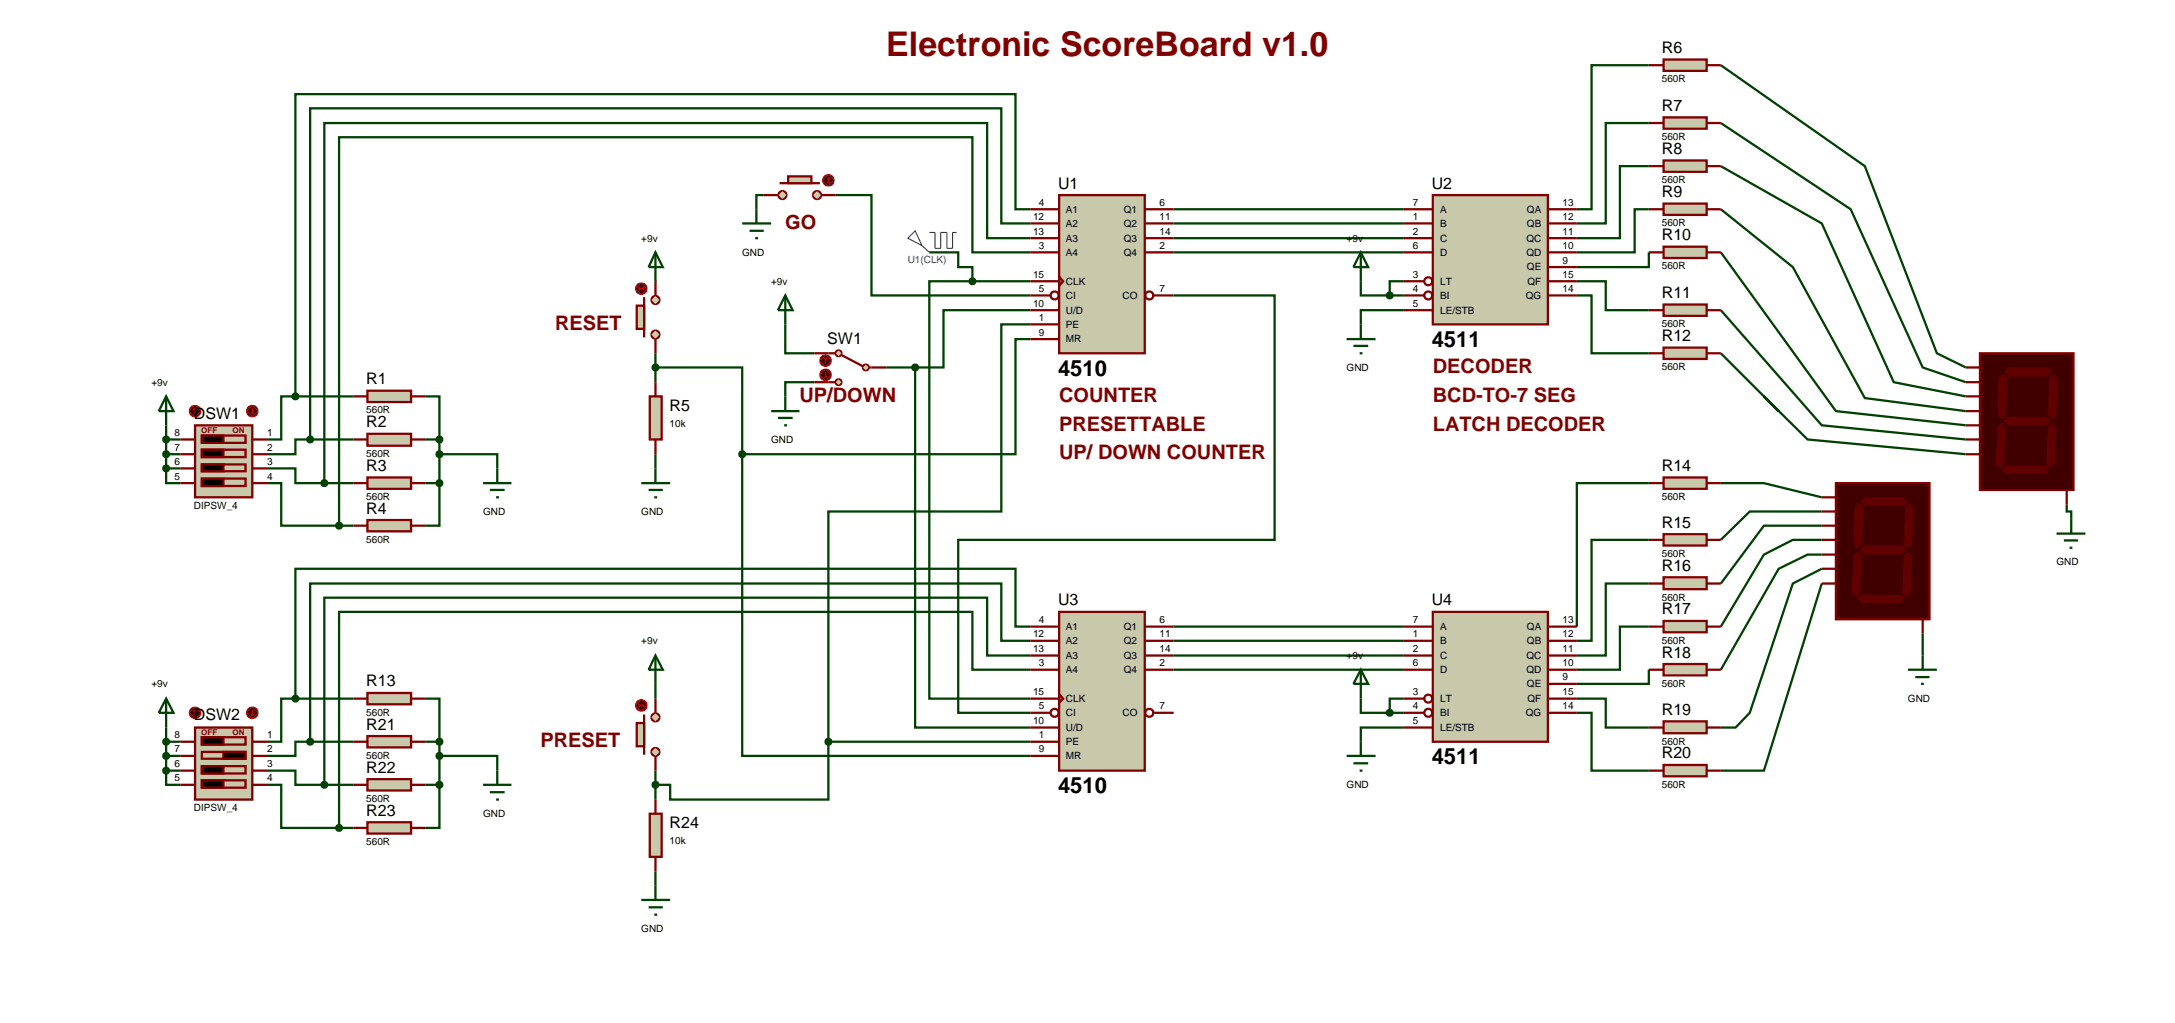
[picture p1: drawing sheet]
<svg xmlns="http://www.w3.org/2000/svg" width="384mm" height="180mm" viewBox="0 0 384 180" stroke-linecap="round" stroke-linejoin="round" font-family="sans-serif">
<g fill="none" stroke="#004000" stroke-width=".4">
<path d="M290.8 11.5h-10.1v25.4h-2.6M303.5 11.5l25.4 17.8 12.7 33 5.1 2.5M134.7 34.4h-1.3v2.5M147.4 34.4h6.3v17.7h28M181.7 36.9h-2.6v-20.3h-127v53.3M181.7 39.4h-5.1v-20.3h-121.9v58.4M207 36.9h40.6M207 39.4h40.6M290.8 21.7h-7.6v17.7h-5.1M290.8 29.3h-5.1v12.7h-7.6M290.8 36.9h-2.5v7.6h-10.2M303.5 21.7l22.9 15.2 12.7 27.9 7.6 2.6"/>
<path d="M303.5 29.3l17.8 10.1 12.7 28 12.7 2.5M303.5 36.9l12.7 10.2 12.7 23.1 17.8 2.3M138.5 57.2v5.1h5.1M163.9 44.5h5.1v2.6h2.5v2.5M171.5 49.6h-7.6v73.6h17.8M171.5 49.6h10.2M181.7 59.8h-2.6v20.3h-48.2M181.7 54.7h-15.3v10.1h-5M181.7 42h-7.6v-20.3h-116.9v63.5M181.7 44.5h-10.2v-20.3h-111.7v68.5M181.7 57.2h-5.1v33h-30.5v40.6M207 52.1h17.8v43.1h-55.8v30.5h12.7"/>
<path d="M207 42h40.6M207 44.5h40.6M240 49.6v2.5h5.1M245.1 52.1h2.5M247.6 49.6h-2.5v2.5M247.6 54.7h-7.6v2.5M278.1 49.6h5.1v5.1h7.6M278.1 52.1h2.6v10.2h10.1M290.8 44.5v2.6h-12.7M303.5 44.5l20.3 28 22.9 2.5M303.5 54.7l17.8 20.3 25.4 2.5M29.3 77.5h2.5"/>
<path d="M29.3 75v7.6M52.1 69.9h-2.5v7.6h-2.5M52.1 69.9h10.2M54.7 77.5h-2.6v2.6h-5M54.7 77.5h7.6M75 69.9h2.5v7.6M75 77.5h2.5M77.5 77.5v7.7M115.6 64.8h15.3v15.3M115.6 62.3v5.1M143.6 67.4h-5.1v2.5M156.3 64.8h5.1"/>
<path d="M161.4 64.8v63.5h20.3M303.5 62.3l15.3 15.2 27.9 2.6M29.3 82.6v2.6h2.5M29.3 80.1h2.5M29.3 82.6h2.5M47.1 82.6h5v2.6h5.1M47.1 85.2h2.5v7.5h10.2M57.2 85.2h5.1M59.8 92.7h2.5M75 85.2h2.5M77.5 85.2v7.5h-2.5M77.5 80.1h10.2v2.5"/>
<path d="M115.6 80.1v2.5M130.9 80.1v53.2h50.8M290.8 85.2h-12.7v25.3M290.8 95.2h-10.1v17.8h-2.6M303.5 85.2h7.6l10.2 2.5M321.3 90.2h-12.7l-5.1 5M321.3 92.7h-10.2l-7.6 10.2M321.3 95.2h-5.1l-5.1 2.6-7.6 12.7M321.3 97.8h-2.5l-5.1 2.5-10.2 17.8M364.5 89v1.2h.8v1.3M181.7 110.5h-2.6v-10.2h-127v22.9M181.7 113h-5.1v-10.1h-121.9v27.9"/>
<path d="M181.7 118.1h-10.2v-10.2h-111.7v38.1M181.7 115.6h-7.6v-10.2h-116.9v33M207 110.5h40.6M207 113h40.6M207 115.6h40.6M207 118.1h40.6M290.8 102.9h-7.6v12.7h-5.1M290.8 110.5h-5.1v7.6h-7.6M290.8 118.1v2.5h-12.7M321.3 100.3l-5.1 2.6-7.6 22.8-2.5 2.6h-2.6M321.3 102.9l-10.2 33h-7.6M339.1 111.7v3.9"/>
<path d="M29.3 135.9v2.5h2.5M29.3 128.3v7.6M29.3 130.8h2.5M29.3 133.3h2.5M29.3 135.9h2.5M47.1 138.4h2.5v7.6h10.2M47.1 135.9h5v2.5h5.1M52.1 123.2h-2.5v7.6h-2.5M52.1 123.2h10.2M54.7 130.8h-2.6v2.5h-5M54.7 130.8h7.6M57.2 138.4h5.1"/>
<path d="M75 123.2h2.5v7.6M75 130.8h2.5M75 138.4h2.5M77.5 138.4v7.6h-2.5M77.5 133.3h10.2v2.6M77.5 130.8v7.6M115.6 120.6v2.6M115.6 135.9v5.1M146.1 130.8v10.2h-27.9v-2.6h-2.6M146.1 130.8h35.6M240 123.2v2.5h5.1M245.1 125.7h2.5"/>
<path d="M247.6 123.2h-2.5v2.5M247.6 128.3h-7.6v2.5M278.1 123.2h5.1v5.1h7.6M278.1 125.7h2.6v10.2h10.1M59.8 146h2.5M115.6 153.7v2.5"/>
</g>
<path d="M186.8 34.4h15.1v27.9h-15.1z" fill="#c8c8aa" stroke="#800000" stroke-width=".4"/>
<g fill="none" stroke="#800000" stroke-width=".4">
<path d="M181.7 36.9h5.1M181.7 39.4h5.1M201.9 36.9h5.1M201.9 39.4h5.1M181.7 42h5.1M181.7 44.5h5.1M181.7 49.6h5.1M181.7 52.1h3.5M181.7 54.7h5.1M181.7 57.2h5.1M181.7 59.8h5.1M186.8 48.8l.7 .8-.7 .8z"/>
<path d="M201.9 42h5.1M201.9 44.5h5.1M203.4 52.1h3.6"/>
<circle cx="186" cy="52.1" r=".7"/>
<circle cx="202.7" cy="52.1" r=".7"/>
</g>
<path d="M34.4 75h10.1v12.7h-10.1z" fill="#c8c8aa" stroke="#800000" stroke-width=".4"/>
<path d="M31.8 77.5h2.6M35.6 76.8h7.7v1.3h-7.7zM35.6 79.3h7.7v1.3h-7.7zM44.5 77.5h2.6M31.8 80.1h2.6M31.8 82.6h2.6M31.8 85.2h2.6M35.6 81.9h7.7v1.2h-7.7zM35.6 84.4h7.7v1.3h-7.7zM44.5 80.1h2.6M44.5 82.6h2.6M44.5 85.2h2.6" fill="none" stroke="#800000" stroke-width=".4"/>
<path d="M35.6 76.8h3.8v1.3h-3.8zM35.6 79.3h3.8v1.3h-3.8zM35.6 81.9h3.8v1.2h-3.8zM35.6 84.4h3.8v1.3h-3.8z" fill="#000" stroke="#800000" stroke-width=".4"/>
<path d="M33.7 71.8l.7-.3-1 1zM34.4 71.5a.94 .94 0 0 1 1 1zM35.4 72.5a.94 .94 0 0 1-1 1zM33.4 72.5l1 1a.94 .94 0 0 1-1-1z" fill="#400000" stroke="#f00" stroke-width=".2"/>
<path d="M33.4 72.5l1-1 1 1-1 1z" fill="#400000"/>
<path d="M34.4 72l-.3 .2M34.4 72l.2 .2M34.4 72v1" fill="none" stroke="#f00" stroke-width=".2"/>
<path d="M43.8 71.8l.7-.3-1 1zM44.5 71.5a.94 .94 0 0 1 1 1zM45.5 72.5a.94 .94 0 0 1-1 1zM43.5 72.5l1 1a.94 .94 0 0 1-1-1z" fill="#400000" stroke="#f00" stroke-width=".2"/>
<path d="M43.5 72.5l1-1 1 1-1 1z" fill="#400000"/>
<path d="M44.3 72.7l.2 .3M44.5 72v1M44.8 72.7l-.3 .3" fill="none" stroke="#f00" stroke-width=".2"/>
<path d="M64.8 68.9h7.7v2h-7.7z" fill="#c8c8aa" stroke="#800000" stroke-width=".4"/>
<path d="M62.3 69.9h2.5M72.5 69.9h2.5" fill="none" stroke="#800000" stroke-width=".4"/>
<path d="M64.8 76.5h7.7v2.1h-7.7z" fill="#c8c8aa" stroke="#800000" stroke-width=".4"/>
<path d="M62.3 77.5h2.5M72.5 77.5h2.5" fill="none" stroke="#800000" stroke-width=".4"/>
<path d="M64.8 84.2h7.7v2h-7.7z" fill="#c8c8aa" stroke="#800000" stroke-width=".4"/>
<path d="M62.3 85.2h2.5M72.5 85.2h2.5" fill="none" stroke="#800000" stroke-width=".4"/>
<path d="M64.8 91.7h7.7v2h-7.7z" fill="#c8c8aa" stroke="#800000" stroke-width=".4"/>
<path d="M62.3 92.7h2.5M72.5 92.7h2.5" fill="none" stroke="#800000" stroke-width=".4"/>
<path d="M77.1 77.2l.4-.2-.5 .5zM77.5 77l.4 .2 .1 .3zM77.5 78l.5-.5-.1 .3zM77 77.5l.5 .5-.4-.2z" fill="#004000" stroke="#004000" stroke-width=".4"/>
<path d="M77 77.5l.5-.5 .5 .5-.5 .5z" fill="#004000"/>
<path d="M77.2 84.8l.3-.1-.5 .5zM77.5 84.7l.4 .2 .1 .3zM77.5 85.7l.5-.5-.1 .3zM77 85.2l.5 .5-.4-.2z" fill="#004000" stroke="#004000" stroke-width=".4"/>
<path d="M77.5 84.7l.5 .5-.5 .5-.5-.5z" fill="#004000"/>
<path d="M85.2 85.2h5M86.4 86.4h2.6M87.5 87.7h.5M87.7 82.6v2.6" fill="none" stroke="#004000" stroke-width=".4"/>
<path d="M77.1 79.8l.4-.2-.5 .5zM77.5 79.6l.4 .2 .1 .3zM77.5 80.6l.5-.5-.1 .3zM77 80.1l.5 .5-.4-.2z" fill="#004000" stroke="#004000" stroke-width=".4"/>
<path d="M77 80.1l.5-.5 .5 .5-.5 .5z" fill="#004000"/>
<path d="M152.4 64.4l.3-.1-.5 .5zM152.7 64.3l.3 .1 .2 .4zM152.7 65.3l.5-.5-.2 .4zM152.2 64.8l.5 .5-.4-.2z" fill="#c8c8aa" stroke="#800000" stroke-width=".4"/>
<path d="M152.2 64.8l.5-.5 .5 .5-.5 .5z" fill="#c8c8aa"/>
<path d="M153.2 64.8h.5" fill="none" stroke="#800000" stroke-width=".4"/>
<path d="M147.5 67.1l.4-.2-.5 .5zM147.9 66.9l.4 .2 .1 .3zM147.9 67.9l.5-.5-.1 .3zM147.4 67.4l.5 .5-.4-.2z" fill="#c8c8aa" stroke="#800000" stroke-width=".4"/>
<path d="M147.4 67.4l.5-.5 .5 .5-.5 .5z" fill="#c8c8aa"/>
<path d="M146.1 67.4h1.3M148.4 62.6l3.8 2" fill="none" stroke="#800000" stroke-width=".4"/>
<path d="M147.5 62l.4-.2-.5 .5zM147.9 61.8l.4 .2 .1 .3zM148.4 62.3l-.1 .3-.4 .2zM147.4 62.3l.5 .5-.4-.2z" fill="#c8c8aa" stroke="#800000" stroke-width=".4"/>
<path d="M147.4 62.3l.5-.5 .5 .5-.5 .5z" fill="#c8c8aa"/>
<path d="M143.6 62.3h3.8M143.6 67.4h2.5M153.7 64.8h2.6" fill="none" stroke="#800000" stroke-width=".4"/>
<path d="M144.9 62.9l.7-.3-1 1zM145.6 62.6a.94 .94 0 0 1 1 1zM146.6 63.6a.94 .94 0 0 1-1 1zM144.6 63.6l1 1a.94 .94 0 0 1-1-1z" fill="#400000" stroke="#f00" stroke-width=".2"/>
<path d="M144.6 63.6l1-1 1 1-1 1z" fill="#400000"/>
<path d="M145.6 63.1l.3 .2M145.6 63.1l-.2 .2M145.6 63.1v1" fill="none" stroke="#f00" stroke-width=".2"/>
<path d="M144.9 65.4l.7-.3-1 1zM145.6 65.1a.94 .94 0 0 1 1 1zM146.6 66.1a.94 .94 0 0 1-1 1zM144.6 66.1l1 1a.94 .94 0 0 1-1-1z" fill="#400000" stroke="#f00" stroke-width=".2"/>
<path d="M145.6 65.1l1 1-1 1-1-1z" fill="#400000"/>
<path d="M145.4 66.4l.2 .2M145.6 65.6v1M145.9 66.4l-.3 .2" fill="none" stroke="#f00" stroke-width=".2"/>
<path d="M29.3 69.9l1.3 2.6h-2.6zM29.3 69.9v5.1" fill="none" stroke="#004000" stroke-width=".4"/>
<path d="M28.9 79.8l.4-.2-.5 .5zM29.3 79.6l.3 .1 .2 .4zM29.3 80.6l.5-.5-.2 .4zM28.8 80.1l.5 .5-.4-.2z" fill="#004000" stroke="#004000" stroke-width=".4"/>
<path d="M28.8 80.1l.5-.5 .5 .5-.5 .5z" fill="#004000"/>
<path d="M29 82.2l.3-.1-.5 .5zM29.3 82.1l.3 .1 .2 .4zM29.3 83.1l.5-.5-.2 .4zM28.8 82.6l.5 .5-.4-.2z" fill="#004000" stroke="#004000" stroke-width=".4"/>
<path d="M29.3 82.1l.5 .5-.5 .5-.5-.5z" fill="#004000"/>
<path d="M28.9 77.2l.4-.2-.5 .5zM29.3 77l.3 .1 .2 .4zM29.3 78l.5-.5-.2 .4zM28.8 77.5l.5 .5-.4-.2z" fill="#004000" stroke="#004000" stroke-width=".4"/>
<path d="M28.8 77.5l.5-.5 .5 .5-.5 .5z" fill="#004000"/>
<path d="M138.5 52.1l1.3 2.6h-2.6zM138.5 52.1v5.1M136 72.5h5M137.2 73.7h2.6M138.3 75h.5M138.5 69.9v2.6" fill="none" stroke="#004000" stroke-width=".4"/>
<path d="M114.6 69.9h2.1v7.6h-2.1z" fill="#c8c8aa" stroke="#800000" stroke-width=".4"/>
<path d="M115.6 67.4v2.5M115.6 77.5v2.6" fill="none" stroke="#800000" stroke-width=".4"/>
<g fill="#c8c8aa" stroke="#800000" stroke-width=".4">
<path d="M115.1 52.4l.5-.2-.7 .7zM115.6 52.2a.68 .68 0 0 1 .7 .7zM115.6 53.6l.7-.7a.68 .68 0 0 1-.7 .7zM114.9 52.9l.7 .7a.68 .68 0 0 1-.7-.7z"/>
<path d="M115.1 58.5l.5-.2-.7 .7zM115.6 58.3a.68 .68 0 0 1 .7 .7zM116.3 59a.68 .68 0 0 1-.7 .7zM114.9 59l.7 .7a.68 .68 0 0 1-.7-.7z"/>
</g>
<g fill="#c8c8aa">
<path d="M115.6 52.2l.7 .7-.7 .7-.7-.7z"/>
<path d="M114.9 59l.7-.7 .7 .7-.7 .7z"/>
</g>
<path d="M113.6 52.4v7.1" fill="none" stroke="#800000" stroke-width=".4"/>
<path d="M112.3 53.9h1.3v4.1h-1.3z" fill="#c8c8aa" stroke="#800000" stroke-width=".4"/>
<path d="M115.6 49.6v2.5M115.6 59.8v2.5" fill="none" stroke="#800000" stroke-width=".4"/>
<path d="M112.4 50.2l.7-.3-1 1zM113.1 49.9a.94 .94 0 0 1 1 1zM113.1 51.9l1-1a.94 .94 0 0 1-1 1zM112.1 50.9l1 1a.94 .94 0 0 1-1-1z" fill="#400000" stroke="#f00" stroke-width=".2"/>
<path d="M112.1 50.9l1-1 1 1-1 1z" fill="#400000"/>
<path d="M112.6 50.9h1M112.6 50.9l.3 .2M112.9 50.6l-.3 .3M113.4 50.6l.2 .3M113.6 50.9l-.2 .2" fill="none" stroke="#f00" stroke-width=".2"/>
<path d="M115.6 44.5l1.3 2.6h-2.5zM115.6 44.5v5.1M113.1 85.2h5.1M114.4 86.4h2.5M115.4 87.7h.5M115.6 82.6v2.6" fill="none" stroke="#004000" stroke-width=".4"/>
<g fill="#c8c8aa" stroke="#800000" stroke-width=".4">
<path d="M143.6 33.9l.5-.2-.7 .7zM144.1 33.7a.68 .68 0 0 1 .7 .7zM144.1 35.1l.7-.7a.68 .68 0 0 1-.7 .7zM143.4 34.4l.7 .7a.68 .68 0 0 1-.7-.7z"/>
<path d="M137.5 33.9l.5-.2-.7 .7zM138 33.7a.68 .68 0 0 1 .7 .7zM138.7 34.4a.68 .68 0 0 1-.7 .7zM137.3 34.4l.7 .7a.68 .68 0 0 1-.7-.7z"/>
</g>
<g fill="#c8c8aa">
<path d="M144.1 33.7l.7 .7-.7 .7-.7-.7z"/>
<path d="M138 33.7l.7 .7-.7 .7-.7-.7z"/>
</g>
<path d="M137.5 32.3h7.1" fill="none" stroke="#800000" stroke-width=".4"/>
<path d="M139 31.1h4.1v1.2h-4.1z" fill="#c8c8aa" stroke="#800000" stroke-width=".4"/>
<path d="M134.7 34.4h2.5M144.9 34.4h2.5" fill="none" stroke="#800000" stroke-width=".4"/>
<path d="M145.4 31.1l.7-.3-1 1zM146.1 30.8a.94 .94 0 0 1 1 1zM146.1 32.8l1-1a.94 .94 0 0 1-1 1zM145.1 31.8l1 1a.94 .94 0 0 1-1-1z" fill="#400000" stroke="#f00" stroke-width=".2"/>
<path d="M145.1 31.8l1-1 1 1-1 1z" fill="#400000"/>
<path d="M145.9 32.1l.2 .2M146.1 31.3v1M146.1 31.3l-.2 .3M146.1 31.3l.3 .3M146.4 32.1l-.3 .2" fill="none" stroke="#f00" stroke-width=".2"/>
<path d="M130.9 39.4h5.1M133.4 36.9v2.5M132.2 40.7h2.5M133.2 42h.5" fill="none" stroke="#004000" stroke-width=".4"/>
<path d="M252.7 34.4h20.3v22.8h-20.3z" fill="#c8c8aa" stroke="#800000" stroke-width=".4"/>
<g fill="none" stroke="#800000" stroke-width=".4">
<path d="M247.6 36.9h5.1M247.6 39.4h5.1M273 36.9h5.1M273 39.4h5.1M247.6 42h5.1M247.6 44.5h5.1M247.6 49.6h3.6M247.6 52.1h3.6M247.6 54.7h5.1M273 42h5.1M273 44.5h5.1M273 49.6h5.1"/>
<path d="M273 52.1h5.1M273 47.1h5.1"/>
<circle cx="251.9" cy="52.1" r=".7"/>
<circle cx="251.9" cy="49.6" r=".7"/>
</g>
<path d="M240 44.5l1.3 2.6h-2.6zM240 44.5v5.1" fill="none" stroke="#004000" stroke-width=".4"/>
<path d="M244.7 51.8l.4-.2-.5 .5zM245.1 51.6l.4 .2 .1 .3zM245.1 52.6l.5-.5-.1 .3zM244.6 52.1l.5 .5-.3-.1z" fill="#004000" stroke="#004000" stroke-width=".4"/>
<path d="M244.6 52.1l.5-.5 .5 .5-.5 .5z" fill="#004000"/>
<path d="M237.5 59.8h5.1M240 57.2v2.6M238.7 61h2.6M239.8 62.3h.5" fill="none" stroke="#004000" stroke-width=".4"/>
<path d="M293.4 10.5h7.6v2h-7.6z" fill="#c8c8aa" stroke="#800000" stroke-width=".4"/>
<path d="M290.8 11.5h2.6M301 11.5h2.5" fill="none" stroke="#800000" stroke-width=".4"/>
<path d="M293.4 20.7h7.6v2h-7.6z" fill="#c8c8aa" stroke="#800000" stroke-width=".4"/>
<path d="M290.8 21.7h2.6M301 21.7h2.5" fill="none" stroke="#800000" stroke-width=".4"/>
<path d="M293.4 28.3h7.6v2h-7.6z" fill="#c8c8aa" stroke="#800000" stroke-width=".4"/>
<path d="M290.8 29.3h2.6M301 29.3h2.5" fill="none" stroke="#800000" stroke-width=".4"/>
<path d="M293.4 35.9h7.6v2h-7.6z" fill="#c8c8aa" stroke="#800000" stroke-width=".4"/>
<path d="M290.8 36.9h2.6M301 36.9h2.5" fill="none" stroke="#800000" stroke-width=".4"/>
<path d="M293.4 43.5h7.6v2h-7.6z" fill="#c8c8aa" stroke="#800000" stroke-width=".4"/>
<path d="M290.8 44.5h2.6M301 44.5h2.5" fill="none" stroke="#800000" stroke-width=".4"/>
<path d="M293.4 53.7h7.6v2h-7.6z" fill="#c8c8aa" stroke="#800000" stroke-width=".4"/>
<path d="M290.8 54.7h2.6M301 54.7h2.5" fill="none" stroke="#800000" stroke-width=".4"/>
<path d="M293.4 61.3h7.6v2h-7.6z" fill="#c8c8aa" stroke="#800000" stroke-width=".4"/>
<path d="M290.8 62.3h2.6M301 62.3h2.5" fill="none" stroke="#800000" stroke-width=".4"/>
<path d="M349.2 62.3h16.5v24.1h-16.5z" fill="#400000" stroke="#800000" stroke-width=".4"/>
<g fill="#600000">
<path d="M353.5 65.6l.8-.8h6.9l.7 .8-.7 .8h-6.9z"/>
<path d="M361.4 66.6l.8-.7 .7 .7-.2 6.6-.8 .8-.7-.8z"/>
<path d="M353.3 74.2l.8-.7h6.8l.8 .7-.8 .8h-6.8z"/>
<path d="M352.5 66.6l.8-.7 .8 .7-.3 6.6-.8 .8-.7-.8z"/>
<path d="M361.9 74.5l.8 .8-.3 6.6-.7 .7-.8-.7 .3-6.6z"/>
<path d="M353 82.9l.8-.8h6.9l.7 .8-.7 .7h-6.9z"/>
<path d="M353 74.5l.8 .8-.3 6.6-.7 .7-.8-.7 .3-6.6z"/>
</g>
<path d="M346.7 64.8h2.5M346.7 67.4h2.5M346.7 69.9h2.5M346.7 72.5h2.5M346.7 75h2.5M346.7 77.5h2.5M346.7 80.1h2.5M364.5 86.4v2.6" fill="none" stroke="#800000" stroke-width=".4"/>
<path d="M362.7 94.1h5.1M364 95.3h2.5M365 96.6h.5M365.3 91.5v2.6" fill="none" stroke="#004000" stroke-width=".4"/>
<path d="M161.4 40.7l1.2 2.6-2.5-1.3zM162.6 43.3l1.3 1.2M163.9 41h1v2.8h1v-2.8h1.1v2.8h1v-2.8h.7" fill="none" stroke="#0000c0" stroke-width=".2"/>
<path d="M115.3 64.4l.3-.1-.5 .5zM115.6 64.3l.4 .2 .1 .3zM116.1 64.8l-.1 .3-.4 .2zM115.1 64.8l.5 .5-.4-.2z" fill="#004000" stroke="#004000" stroke-width=".4"/>
<path d="M115.1 64.8l.5-.5 .5 .5-.5 .5z" fill="#004000"/>
<path d="M186.8 107.9h15.1v28h-15.1z" fill="#c8c8aa" stroke="#800000" stroke-width=".4"/>
<g fill="none" stroke="#800000" stroke-width=".4">
<path d="M181.7 110.5h5.1M181.7 113h5.1M181.7 115.6h5.1M181.7 118.1h5.1M201.9 110.5h5.1M201.9 113h5.1M201.9 115.6h5.1M201.9 118.1h5.1M181.7 123.2h5.1M181.7 125.7h3.5M181.7 128.3h5.1M181.7 130.8h5.1"/>
<path d="M181.7 133.3h5.1M186.8 122.4l.7 .8-.7 .7zM203.4 125.7h3.6"/>
<circle cx="186" cy="125.7" r=".7"/>
<circle cx="202.7" cy="125.7" r=".7"/>
</g>
<path d="M252.7 107.9h20.3v22.9h-20.3z" fill="#c8c8aa" stroke="#800000" stroke-width=".4"/>
<g fill="none" stroke="#800000" stroke-width=".4">
<path d="M247.6 110.5h5.1M247.6 113h5.1M247.6 115.6h5.1M247.6 118.1h5.1M273 110.5h5.1M273 113h5.1M273 115.6h5.1M273 118.1h5.1M247.6 123.2h3.6M247.6 125.7h3.6M247.6 128.3h5.1M273 123.2h5.1"/>
<path d="M273 125.7h5.1M273 120.6h5.1"/>
<circle cx="251.9" cy="125.7" r=".7"/>
<circle cx="251.9" cy="123.2" r=".7"/>
</g>
<path d="M240 118.1l1.3 2.5h-2.6zM240 118.1v5.1" fill="none" stroke="#004000" stroke-width=".4"/>
<path d="M244.7 125.4l.4-.2-.5 .5zM245.1 125.2l.4 .2 .1 .3zM245.1 126.2l.5-.5-.2 .4zM244.6 125.7l.5 .5-.3-.1z" fill="#004000" stroke="#004000" stroke-width=".4"/>
<path d="M244.6 125.7l.5-.5 .5 .5-.5 .5z" fill="#004000"/>
<path d="M237.5 133.3h5.1M238.7 134.6h2.6M239.8 135.9h.5M240 130.8v2.5" fill="none" stroke="#004000" stroke-width=".4"/>
<path d="M293.4 84.2h7.6v2h-7.6z" fill="#c8c8aa" stroke="#800000" stroke-width=".4"/>
<path d="M290.8 85.2h2.6M301 85.2h2.5" fill="none" stroke="#800000" stroke-width=".4"/>
<path d="M293.4 94.2h7.6v2h-7.6z" fill="#c8c8aa" stroke="#800000" stroke-width=".4"/>
<path d="M290.8 95.2h2.6M301 95.2h2.5" fill="none" stroke="#800000" stroke-width=".4"/>
<path d="M293.4 101.8h7.6v2.1h-7.6z" fill="#c8c8aa" stroke="#800000" stroke-width=".4"/>
<path d="M290.8 102.9h2.6M301 102.9h2.5" fill="none" stroke="#800000" stroke-width=".4"/>
<path d="M293.4 109.5h7.6v2h-7.6z" fill="#c8c8aa" stroke="#800000" stroke-width=".4"/>
<path d="M290.8 110.5h2.6M301 110.5h2.5" fill="none" stroke="#800000" stroke-width=".4"/>
<path d="M293.4 117.1h7.6v2h-7.6z" fill="#c8c8aa" stroke="#800000" stroke-width=".4"/>
<path d="M290.8 118.1h2.6M301 118.1h2.5" fill="none" stroke="#800000" stroke-width=".4"/>
<path d="M293.4 127.2h7.6v2.1h-7.6z" fill="#c8c8aa" stroke="#800000" stroke-width=".4"/>
<path d="M290.8 128.3h2.6M301 128.3h2.5" fill="none" stroke="#800000" stroke-width=".4"/>
<path d="M293.4 134.9h7.6v2h-7.6z" fill="#c8c8aa" stroke="#800000" stroke-width=".4"/>
<path d="M290.8 135.9h2.6M301 135.9h2.5" fill="none" stroke="#800000" stroke-width=".4"/>
<path d="M323.8 85.2h16.5v24h-16.5z" fill="#400000" stroke="#800000" stroke-width=".4"/>
<g fill="#600000">
<path d="M328.1 88.5l.8-.8h6.9l.7 .8-.7 .7h-6.9z"/>
<path d="M336 89.5l.8-.8 .7 .8-.2 6.5-.8 .8-.7-.8z"/>
<path d="M327.9 97l.8-.8h6.8l.8 .8-.8 .8h-6.8z"/>
<path d="M327.9 88.7l.8 .8-.3 6.5-.8 .8-.7-.8 .2-6.5z"/>
<path d="M336.5 97.3l.8 .7-.3 6.6-.7 .8-.8-.8 .3-6.6z"/>
<path d="M327.6 105.6l.8-.7h6.9l.7 .7-.7 .8h-6.9z"/>
<path d="M326.9 98l.7-.7 .8 .7-.3 6.6-.7 .8-.8-.8z"/>
</g>
<path d="M321.3 87.7h2.5M321.3 90.2h2.5M321.3 92.7h2.5M321.3 95.2h2.5M321.3 97.8h2.5M321.3 100.3h2.5M321.3 102.9h2.5M339.1 109.2v2.5" fill="none" stroke="#800000" stroke-width=".4"/>
<path d="M336.5 118.1h5.1M337.8 119.4h2.5M339.1 115.6v2.5M338.8 120.6h.5" fill="none" stroke="#004000" stroke-width=".4"/>
<path d="M130.6 79.7l.3-.1-.5 .5zM130.9 79.6l.3 .1 .2 .4zM131.4 80.1l-.2 .4-.3 .1zM130.4 80.1l.5 .5-.4-.2z" fill="#004000" stroke="#004000" stroke-width=".4"/>
<path d="M130.4 80.1l.5-.5 .5 .5-.5 .5z" fill="#004000"/>
<path d="M161 64.5l.4-.2-.5 .5zM161.4 64.3l.3 .1 .2 .4zM161.4 65.3l.5-.5-.1 .3zM160.9 64.8l.5 .5-.3-.1z" fill="#004000" stroke="#004000" stroke-width=".4"/>
<path d="M160.9 64.8l.5-.5 .5 .5-.5 .5z" fill="#004000"/>
<path d="M34.4 128.3h10.1v12.7h-10.1z" fill="#c8c8aa" stroke="#800000" stroke-width=".4"/>
<path d="M31.8 130.8h2.6M31.8 133.3h2.6M31.8 135.9h2.6M31.8 138.4h2.6M35.6 130h7.7v1.3h-7.7zM35.6 132.6h7.7v1.2h-7.7zM35.6 135.1h7.7v1.3h-7.7zM35.6 137.6h7.7v1.3h-7.7zM44.5 130.8h2.6M44.5 133.3h2.6M44.5 135.9h2.6M44.5 138.4h2.6" fill="none" stroke="#800000" stroke-width=".4"/>
<path d="M35.6 130h3.8v1.3h-3.8zM35.6 135.1h3.8v1.3h-3.8zM35.6 137.6h3.8v1.3h-3.8zM39.4 132.6h3.9v1.2h-3.9z" fill="#000" stroke="#800000" stroke-width=".4"/>
<path d="M33.7 125l.7-.3-1 1zM34.4 124.7a.94 .94 0 0 1 1 1zM35.4 125.7a.94 .94 0 0 1-1 1zM33.4 125.7l1 1a.94 .94 0 0 1-1-1z" fill="#400000" stroke="#f00" stroke-width=".2"/>
<path d="M34.4 124.7l1 1-1 1-1-1z" fill="#400000"/>
<path d="M34.4 125.2l-.3 .3M34.4 125.2l.2 .3M34.4 125.2v1" fill="none" stroke="#f00" stroke-width=".2"/>
<path d="M43.8 125l.7-.3-1 1zM44.5 124.7a.94 .94 0 0 1 1 1zM45.5 125.7a.94 .94 0 0 1-1 1zM43.5 125.7l1 1a.94 .94 0 0 1-1-1z" fill="#400000" stroke="#f00" stroke-width=".2"/>
<path d="M44.5 124.7l1 1-1 1-1-1z" fill="#400000"/>
<path d="M44.3 126l.2 .2M44.5 125.2v1M44.8 126l-.3 .2" fill="none" stroke="#f00" stroke-width=".2"/>
<path d="M64.8 122.2h7.7v2h-7.7z" fill="#c8c8aa" stroke="#800000" stroke-width=".4"/>
<path d="M62.3 123.2h2.5M72.5 123.2h2.5" fill="none" stroke="#800000" stroke-width=".4"/>
<path d="M64.8 129.8h7.7v2h-7.7z" fill="#c8c8aa" stroke="#800000" stroke-width=".4"/>
<path d="M62.3 130.8h2.5M72.5 130.8h2.5" fill="none" stroke="#800000" stroke-width=".4"/>
<path d="M64.8 137.4h7.7v2h-7.7z" fill="#c8c8aa" stroke="#800000" stroke-width=".4"/>
<path d="M62.3 138.4h2.5M72.5 138.4h2.5" fill="none" stroke="#800000" stroke-width=".4"/>
<path d="M64.8 145h7.7v2h-7.7z" fill="#c8c8aa" stroke="#800000" stroke-width=".4"/>
<path d="M62.3 146h2.5M72.5 146h2.5" fill="none" stroke="#800000" stroke-width=".4"/>
<path d="M77.2 130.4l.3-.1-.5 .5zM77.5 130.3l.4 .2 .1 .3zM78 130.8l-.1 .3-.4 .2zM77 130.8l.5 .5-.4-.2z" fill="#004000" stroke="#004000" stroke-width=".4"/>
<path d="M77.5 130.3l.5 .5-.5 .5-.5-.5z" fill="#004000"/>
<path d="M77.1 138.1l.4-.2-.5 .5zM77.5 137.9l.4 .2 .1 .3zM77.5 138.9l.5-.5-.2 .4zM77 138.4l.5 .5-.4-.2z" fill="#004000" stroke="#004000" stroke-width=".4"/>
<path d="M77.5 137.9l.5 .5-.5 .5-.5-.5z" fill="#004000"/>
<path d="M85.2 138.4h5M86.4 139.7h2.6M87.7 135.9v2.5M87.5 141h.5" fill="none" stroke="#004000" stroke-width=".4"/>
<path d="M77.2 132.9l.3-.1-.5 .5zM77.5 132.8l.3 .1 .2 .4zM78 133.3l-.1 .3-.4 .2zM77 133.3l.5 .5-.4-.2z" fill="#004000" stroke="#004000" stroke-width=".4"/>
<path d="M77.5 132.8l.5 .5-.5 .5-.5-.5z" fill="#004000"/>
<path d="M29.3 123.2l1.3 2.5h-2.6zM29.3 123.2v5.1" fill="none" stroke="#004000" stroke-width=".4"/>
<path d="M29 132.9l.3-.1-.5 .5zM29.3 132.8l.3 .1 .2 .4zM29.8 133.3l-.2 .4-.3 .1zM28.8 133.3l.5 .5-.4-.2z" fill="#004000" stroke="#004000" stroke-width=".4"/>
<path d="M29.3 132.8l.5 .5-.5 .5-.5-.5z" fill="#004000"/>
<path d="M29 135.5l.3-.1-.5 .5zM29.3 135.4l.3 .1 .2 .4zM29.8 135.9l-.2 .4-.3 .1zM28.8 135.9l.5 .5-.4-.2z" fill="#004000" stroke="#004000" stroke-width=".4"/>
<path d="M28.8 135.9l.5-.5 .5 .5-.5 .5z" fill="#004000"/>
<path d="M29 130.4l.3-.1-.5 .5zM29.3 130.3l.3 .1 .2 .4zM29.8 130.8l-.2 .4-.3 .1zM28.8 130.8l.5 .5-.4-.2z" fill="#004000" stroke="#004000" stroke-width=".4"/>
<path d="M29.3 130.3l.5 .5-.5 .5-.5-.5z" fill="#004000"/>
<path d="M51.8 69.5l.3-.1-.5 .5zM52.1 69.4l.4 .2 .1 .3zM52.1 70.4l.5-.5-.1 .3zM51.6 69.9l.5 .5-.4-.2z" fill="#004000" stroke="#004000" stroke-width=".4"/>
<path d="M52.1 69.4l.5 .5-.5 .5-.5-.5z" fill="#004000"/>
<path d="M54.3 77.2l.4-.2-.5 .5zM54.7 77l.3 .1 .2 .4zM54.7 78l.5-.5-.2 .4zM54.2 77.5l.5 .5-.4-.2z" fill="#004000" stroke="#004000" stroke-width=".4"/>
<path d="M54.2 77.5l.5-.5 .5 .5-.5 .5z" fill="#004000"/>
<path d="M56.8 84.9l.4-.2-.5 .5zM57.2 84.7l.4 .2 .1 .3zM57.2 85.7l.5-.5-.1 .3zM56.7 85.2l.5 .5-.3-.1z" fill="#004000" stroke="#004000" stroke-width=".4"/>
<path d="M56.7 85.2l.5-.5 .5 .5-.5 .5z" fill="#004000"/>
<path d="M59.5 92.3l.3-.1-.5 .5zM59.8 92.2l.4 .2 .1 .3zM60.3 92.7l-.1 .3-.4 .2zM59.3 92.7l.5 .5-.3-.1z" fill="#004000" stroke="#004000" stroke-width=".4"/>
<path d="M59.3 92.7l.5-.5 .5 .5-.5 .5z" fill="#004000"/>
<path d="M51.8 122.8l.3-.1-.5 .5zM52.1 122.7l.3 .1 .2 .4zM52.6 123.2l-.1 .3-.4 .2zM51.6 123.2l.5 .5-.4-.2z" fill="#004000" stroke="#004000" stroke-width=".4"/>
<path d="M52.1 122.7l.5 .5-.5 .5-.5-.5z" fill="#004000"/>
<path d="M54.4 130.4l.3-.1-.5 .5zM54.7 130.3l.3 .1 .2 .4zM55.2 130.8l-.2 .4-.3 .1zM54.2 130.8l.5 .5-.4-.2z" fill="#004000" stroke="#004000" stroke-width=".4"/>
<path d="M54.7 130.3l.5 .5-.5 .5-.5-.5z" fill="#004000"/>
<path d="M59.4 145.7l.4-.2-.5 .5zM59.8 145.5l.3 .1 .2 .4zM60.3 146l-.1 .3-.4 .2zM59.3 146l.5 .5-.3-.1z" fill="#004000" stroke="#004000" stroke-width=".4"/>
<path d="M59.3 146l.5-.5 .5 .5-.5 .5z" fill="#004000"/>
<path d="M56.8 138.1l.4-.2-.5 .5zM57.2 137.9l.4 .2 .1 .3zM57.2 138.9l.5-.5-.2 .4zM56.7 138.4l.5 .5-.3-.1z" fill="#004000" stroke="#004000" stroke-width=".4"/>
<path d="M56.7 138.4l.5-.5 .5 .5-.5 .5z" fill="#004000"/>
<path d="M114.6 143.5h2.1v7.6h-2.1z" fill="#c8c8aa" stroke="#800000" stroke-width=".4"/>
<path d="M115.6 141v2.5M115.6 151.1v2.6" fill="none" stroke="#800000" stroke-width=".4"/>
<g fill="#c8c8aa" stroke="#800000" stroke-width=".4">
<path d="M115.1 126l.5-.2-.7 .7zM115.6 125.8a.68 .68 0 0 1 .7 .7zM116.3 126.5a.68 .68 0 0 1-.7 .7zM114.9 126.5l.7 .7a.68 .68 0 0 1-.7-.7z"/>
<path d="M115.1 132.1l.5-.2-.7 .7zM115.6 131.9a.68 .68 0 0 1 .7 .7zM116.3 132.6a.68 .68 0 0 1-.7 .7zM114.9 132.6l.7 .7a.68 .68 0 0 1-.7-.7z"/>
</g>
<g fill="#c8c8aa">
<path d="M115.6 125.8l.7 .7-.7 .7-.7-.7z"/>
<path d="M114.9 132.6l.7-.7 .7 .7-.7 .7z"/>
</g>
<path d="M113.6 126v7.1" fill="none" stroke="#800000" stroke-width=".4"/>
<path d="M112.3 127.5h1.3v4.1h-1.3z" fill="#c8c8aa" stroke="#800000" stroke-width=".4"/>
<path d="M115.6 123.2v2.5M115.6 133.3v2.6" fill="none" stroke="#800000" stroke-width=".4"/>
<path d="M112.4 123.7l.7-.3-1 1zM113.1 123.4a.94 .94 0 0 1 1 1zM113.1 125.4l1-1a.94 .94 0 0 1-1 1zM112.1 124.4l1 1a.94 .94 0 0 1-1-1z" fill="#400000" stroke="#f00" stroke-width=".2"/>
<path d="M113.1 123.4l1 1-1 1-1-1z" fill="#400000"/>
<path d="M112.6 124.4h1M112.6 124.4l.3 .3M112.9 124.2l-.3 .2M113.4 124.2l.2 .2M113.6 124.4l-.2 .3" fill="none" stroke="#f00" stroke-width=".2"/>
<path d="M115.6 115.6l1.3 2.5h-2.5zM115.6 115.6v5M113.1 158.7h5.1M114.4 160h2.5M115.6 156.2v2.5M115.4 161.3h.5" fill="none" stroke="#004000" stroke-width=".4"/>
<path d="M145.8 130.4l.3-.1-.5 .5zM146.1 130.3l.4 .2 .1 .3zM146.6 130.8l-.2 .4-.3 .1zM145.6 130.8l.5 .5-.3-.1z" fill="#004000" stroke="#004000" stroke-width=".4"/>
<path d="M145.6 130.8l.5-.5 .5 .5-.5 .5z" fill="#004000"/>
<path d="M115.2 138.1l.4-.2-.5 .5zM115.6 137.9l.4 .2 .1 .3zM116.1 138.4l-.2 .4-.3 .1zM115.1 138.4l.5 .5-.3-.1z" fill="#004000" stroke="#004000" stroke-width=".4"/>
<path d="M115.6 137.9l.5 .5-.5 .5-.5-.5z" fill="#004000"/>
<path d="M171.1 49.3l.4-.2-.5 .5zM171.5 49.1l.3 .1 .2 .4zM172 49.6l-.1 .3-.4 .2zM171 49.6l.5 .5-.4-.2z" fill="#004000" stroke="#004000" stroke-width=".4"/>
<path d="M171 49.6l.5-.5 .5 .5-.5 .5z" fill="#004000"/>
<text font-size="6" fill="#800000" x="156.3" y="9.9">Electronic ScoreBoard v1.0</text>
<g font-size="3.9">
<text x="252.5" y="61.2">4511</text>
<text x="186.6" y="66.3">4510</text>
<text x="252.5" y="134.8">4511</text>
<text x="186.6" y="139.9">4510</text>
</g>
<g font-size="3.5" fill="#800000">
<text x="138.5" y="40.4">GO</text>
<text x="97.9" y="58.2">RESET</text>
<text x="252.7" y="65.8">DECODER</text>
<text x="141" y="70.9">UP/DOWN</text>
<text x="186.8" y="70.9">COUNTER</text>
<text x="252.7" y="70.9">BCD-TO-7 SEG</text>
<text x="186.8" y="76">PRESETTABLE</text>
<text x="252.7" y="76">LATCH DECODER</text>
<text x="186.8" y="81">UP/ DOWN COUNTER</text>
<text x="95.3" y="131.8">PRESET</text>
</g>
<g font-size="2.8">
<text x="293.1" y="9.4">R6</text>
<text x="293.1" y="19.6">R7</text>
<text x="293.1" y="27.2">R8</text>
<text x="186.6" y="33.3">U1</text>
<text x="252.5" y="33.3">U2</text>
<text x="293.1" y="34.8">R9</text>
<text x="293.1" y="42.4">R10</text>
<text x="293.1" y="52.6">R11</text>
<text x="145.9" y="60.7">SW1</text>
<text x="293.1" y="60.2">R12</text>
<text x="64.6" y="67.8">R1</text>
<text x="34.2" y="73.9">DSW1</text>
<text x="64.6" y="75.4">R2</text>
<text x="118.1" y="72.5">R5</text>
<text x="64.6" y="83.1">R3</text>
<text x="293.1" y="83.1">R14</text>
<text x="64.6" y="90.6">R4</text>
<text x="293.1" y="93.1">R15</text>
<text x="293.1" y="100.7">R16</text>
<text x="186.6" y="106.8">U3</text>
<text x="252.5" y="106.8">U4</text>
<text x="293.1" y="108.4">R17</text>
<text x="293.1" y="116">R18</text>
<text x="64.6" y="121.1">R13</text>
<text x="34.2" y="127.1">DSW2</text>
<text x="64.6" y="128.7">R21</text>
<text x="293.1" y="126.1">R19</text>
<text x="64.6" y="136.3">R22</text>
<text x="293.1" y="133.8">R20</text>
<text x="64.6" y="143.9">R23</text>
<text x="118.1" y="146.1">R24</text>
</g>
<g font-size="1.8">
<text x="293.1" y="14.5">560R</text>
<text x="293.1" y="24.7">560R</text>
<text x="293.1" y="32.3">560R</text>
<text x="182.2" y="38.8">12</text>
<text x="182.2" y="41.4">13</text>
<text x="183.2" y="36.3">4</text>
<text x="188" y="37.5">A1</text>
<text x="188" y="40">A2</text>
<text x="198.2" y="37.5">Q1</text>
<text x="198.2" y="40">Q2</text>
<text x="204.5" y="36.3">6</text>
<text x="204.5" y="38.8">11</text>
<text x="204.5" y="41.4">14</text>
<text x="249.2" y="36.3">7</text>
<text x="249.2" y="38.8">1</text>
<text x="249.2" y="41.4">2</text>
<text x="254" y="37.5">A</text>
<text x="254" y="40">B</text>
<text x="269.3" y="37.5">QA</text>
<text x="269.3" y="40">QB</text>
<text x="275.6" y="36.3">13</text>
<text x="275.6" y="38.8">12</text>
<text x="275.6" y="41.4">11</text>
<text x="293.1" y="39.9">560R</text>
<text x="113.1" y="42.6">+9v</text>
<text x="130.9" y="45.1">GND</text>
<text x="183.2" y="43.9">3</text>
<text x="188" y="42.6">A3</text>
<text x="188" y="45.1">A4</text>
<text x="198.2" y="42.6">Q3</text>
<text x="198.2" y="45.1">Q4</text>
<text x="204.5" y="43.9">2</text>
<text x="237.5" y="42.6">+9v</text>
<text x="249.2" y="43.9">6</text>
<text x="254" y="42.6">C</text>
<text x="254" y="45.1">D</text>
<text x="269.2" y="42.6">QC</text>
<text x="269.2" y="45.1">QD</text>
<text x="269.3" y="47.7">QE</text>
<text x="275.6" y="43.9">10</text>
<text x="275.6" y="46.5">9</text>
<text x="293.1" y="47.5">560R</text>
<text x="136" y="50.2">+9v</text>
<text x="182.2" y="49">15</text>
<text x="183.2" y="51.5">5</text>
<text x="188" y="50.2">CLK</text>
<text x="188" y="52.7">CI</text>
<text x="198" y="52.7">CO</text>
<text x="204.5" y="51.5">7</text>
<text x="249.2" y="49">3</text>
<text x="249.2" y="51.5">4</text>
<text x="254" y="50.2">LT</text>
<text x="254" y="52.7">BI</text>
<text x="269.1" y="52.7">QG</text>
<text x="269.4" y="50.2">QF</text>
<text x="275.6" y="49">15</text>
<text x="275.6" y="51.5">14</text>
<text x="182.2" y="54.1">10</text>
<text x="183.2" y="56.6">1</text>
<text x="183.2" y="59.2">9</text>
<text x="188" y="55.3">U/D</text>
<text x="188" y="57.8">PE</text>
<text x="249.2" y="54.1">5</text>
<text x="254" y="55.3">LE/STB</text>
<text x="293.1" y="57.7">560R</text>
<text x="188" y="60.4">MR</text>
<text x="237.5" y="65.4">GND</text>
<text x="293.1" y="65.3">560R</text>
<text x="26.7" y="68">+9v</text>
<text x="30.8" y="76.9">8</text>
<text x="47.1" y="76.9">1</text>
<text x="64.6" y="72.9">560R</text>
<text x="118.1" y="75.3">10k</text>
<text x="30.8" y="79.5">7</text>
<text x="30.8" y="82">6</text>
<text x="47.1" y="79.5">2</text>
<text x="47.1" y="82">3</text>
<text x="64.6" y="80.6">560R</text>
<text x="136" y="78.1">GND</text>
<text x="30.8" y="84.6">5</text>
<text x="34.2" y="89.7">DIPSW_4</text>
<text x="47.1" y="84.6">4</text>
<text x="64.6" y="88.2">560R</text>
<text x="293.1" y="88.2">560R</text>
<text x="64.6" y="95.7">560R</text>
<text x="85.2" y="90.8">GND</text>
<text x="113.1" y="90.8">GND</text>
<text x="293.1" y="98.2">560R</text>
<text x="362.7" y="99.7">GND</text>
<text x="293.1" y="105.9">560R</text>
<text x="113.1" y="113.6">+9v</text>
<text x="182.2" y="112.4">12</text>
<text x="183.2" y="109.9">4</text>
<text x="188" y="111.1">A1</text>
<text x="188" y="113.6">A2</text>
<text x="198.2" y="111.1">Q1</text>
<text x="198.2" y="113.6">Q2</text>
<text x="204.5" y="109.9">6</text>
<text x="204.5" y="112.4">11</text>
<text x="249.2" y="109.9">7</text>
<text x="249.2" y="112.4">1</text>
<text x="254" y="111.1">A</text>
<text x="254" y="113.6">B</text>
<text x="269.3" y="111.1">QA</text>
<text x="269.3" y="113.6">QB</text>
<text x="275.6" y="109.9">13</text>
<text x="275.6" y="112.4">12</text>
<text x="293.1" y="113.5">560R</text>
<text x="182.2" y="115">13</text>
<text x="183.2" y="117.5">3</text>
<text x="188" y="116.2">A3</text>
<text x="188" y="118.7">A4</text>
<text x="198.2" y="116.2">Q3</text>
<text x="198.2" y="118.7">Q4</text>
<text x="204.5" y="115">14</text>
<text x="204.5" y="117.5">2</text>
<text x="237.5" y="116.2">+9v</text>
<text x="249.2" y="115">2</text>
<text x="249.2" y="117.5">6</text>
<text x="254" y="116.2">C</text>
<text x="254" y="118.7">D</text>
<text x="269.2" y="116.2">QC</text>
<text x="269.2" y="118.7">QD</text>
<text x="275.6" y="115">11</text>
<text x="275.6" y="117.5">10</text>
<text x="275.6" y="120">9</text>
<text x="26.7" y="121.2">+9v</text>
<text x="182.2" y="122.6">15</text>
<text x="183.2" y="125.1">5</text>
<text x="188" y="123.8">CLK</text>
<text x="204.5" y="125.1">7</text>
<text x="249.2" y="122.6">3</text>
<text x="249.2" y="125.1">4</text>
<text x="254" y="123.8">LT</text>
<text x="269.3" y="121.2">QE</text>
<text x="269.4" y="123.8">QF</text>
<text x="275.6" y="122.6">15</text>
<text x="275.6" y="125.1">14</text>
<text x="293.1" y="121.1">560R</text>
<text x="336.5" y="123.8">GND</text>
<text x="30.8" y="130.2">8</text>
<text x="47.1" y="130.2">1</text>
<text x="64.6" y="126.2">560R</text>
<text x="182.2" y="127.7">10</text>
<text x="183.2" y="130.2">1</text>
<text x="188" y="126.3">CI</text>
<text x="188" y="128.9">U/D</text>
<text x="188" y="131.4">PE</text>
<text x="198" y="126.3">CO</text>
<text x="249.2" y="127.7">5</text>
<text x="254" y="126.3">BI</text>
<text x="254" y="128.9">LE/STB</text>
<text x="269.1" y="126.3">QG</text>
<text x="293.1" y="131.3">560R</text>
<text x="30.8" y="132.7">7</text>
<text x="30.8" y="135.3">6</text>
<text x="30.8" y="137.8">5</text>
<text x="47.1" y="132.7">2</text>
<text x="47.1" y="135.3">3</text>
<text x="47.1" y="137.8">4</text>
<text x="64.6" y="133.8">560R</text>
<text x="183.2" y="132.7">9</text>
<text x="188" y="133.9">MR</text>
<text x="34.2" y="143">DIPSW_4</text>
<text x="64.6" y="141.4">560R</text>
<text x="237.5" y="139">GND</text>
<text x="293.1" y="138.9">560R</text>
<text x="64.6" y="149">560R</text>
<text x="85.2" y="144.1">GND</text>
<text x="118.1" y="148.9">10k</text>
<text x="113.1" y="164.4">GND</text>
</g>
<text font-size="1.8" fill="#0000c0" x="160.1" y="46.4">U1(CLK)</text>
<g font-size="1.4" fill="#800000">
<text x="35.5" y="76.4">OFF</text>
<text x="41" y="76.4">ON</text>
<text x="35.5" y="129.7">OFF</text>
<text x="41" y="129.7">ON</text>
</g>
</svg>
